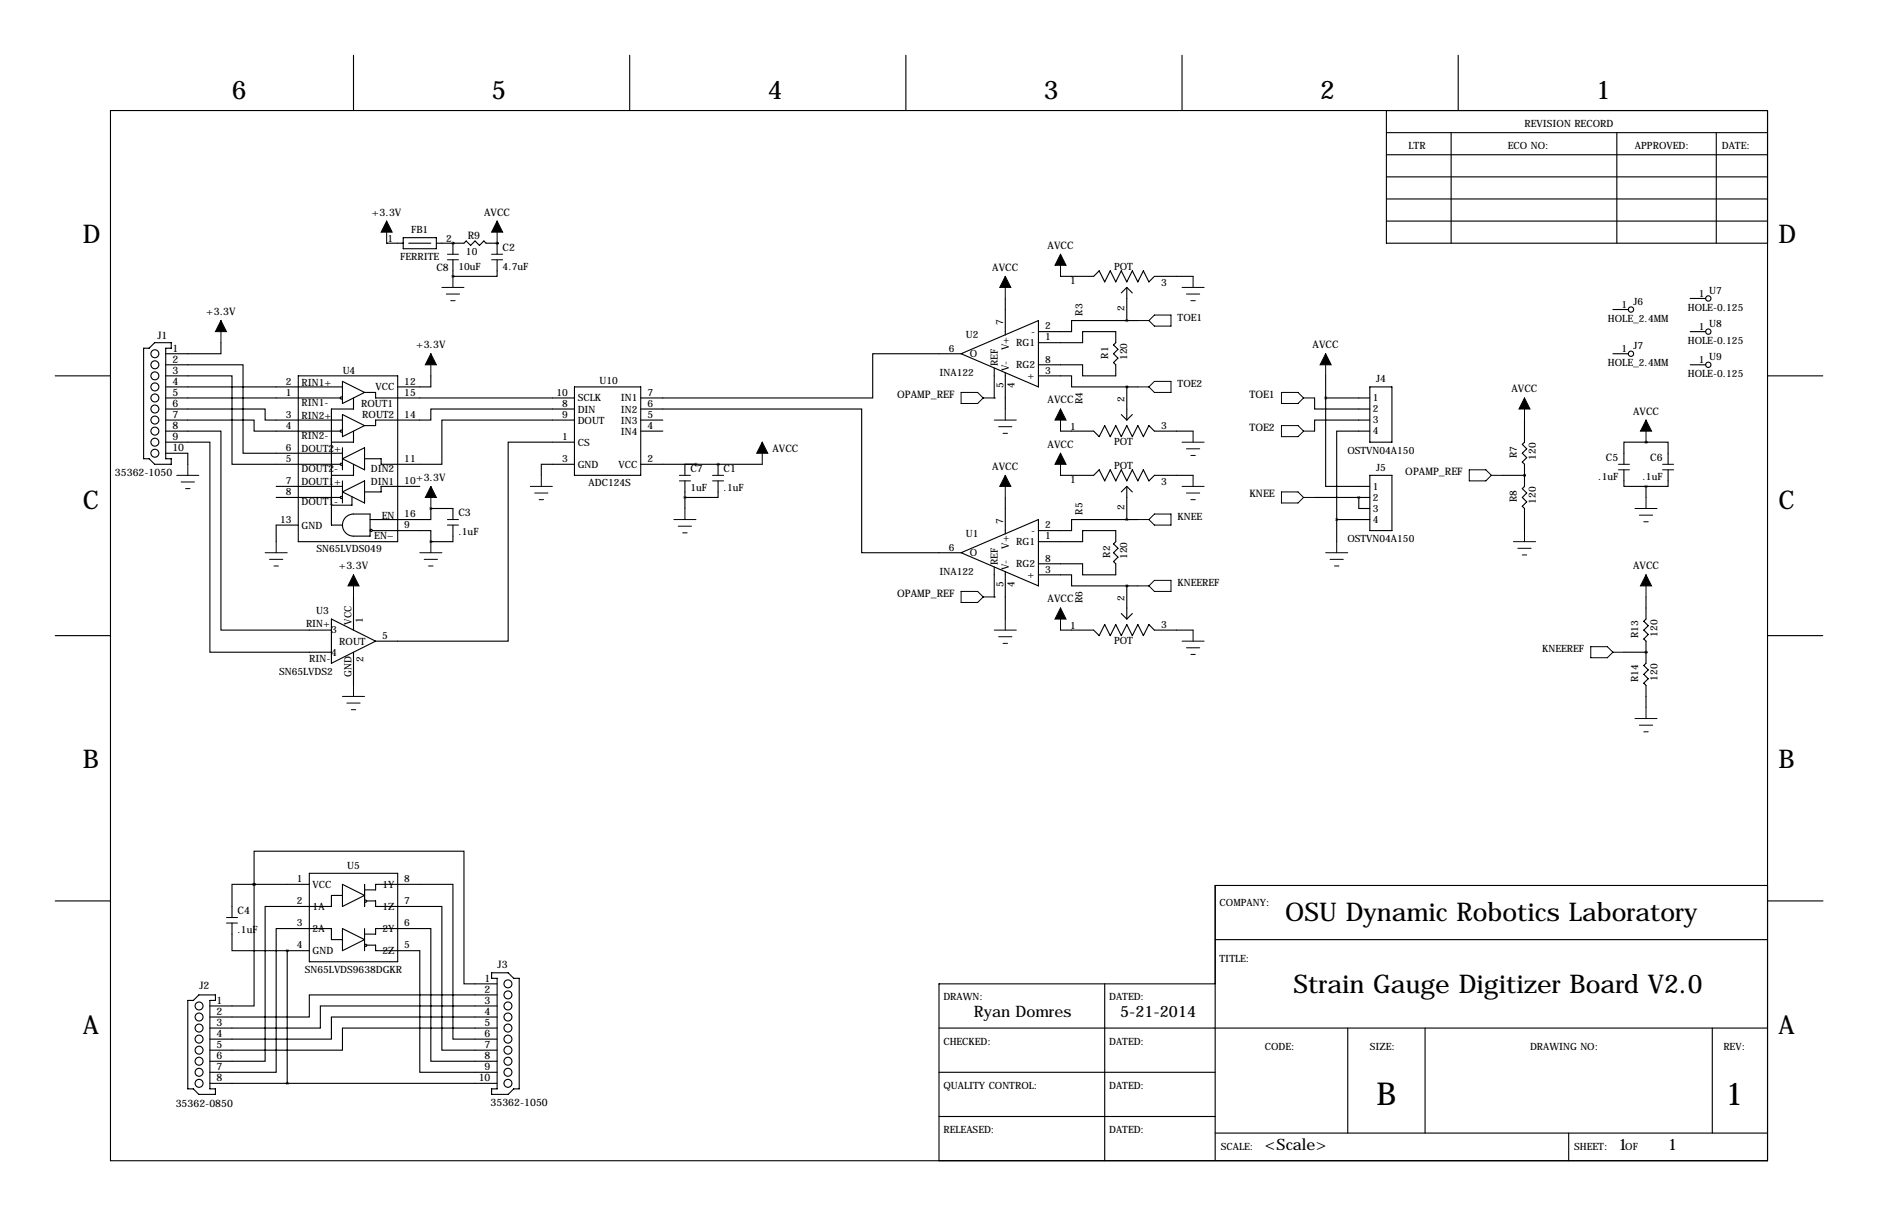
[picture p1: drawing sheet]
<svg xmlns="http://www.w3.org/2000/svg" width="432mm" height="279mm" viewBox="0 0 432 279" stroke-linecap="round" stroke-linejoin="round" font-family="sans-serif">
<g fill="none" stroke="#000" stroke-width=".25">
<path d="M81.3 12.7v12.7M144.8 12.7v12.7M208.3 12.7v12.7M271.8 12.7v12.7M335.3 12.7v12.7M25.4 25.4h381v241.3h-381zM318.8 30.5h87.6M318.8 35.6h87.6M318.8 25.4v30.5h87.6M333.7 30.5v25.4M371.8 30.5v25.4M394.6 30.5v25.4"/>
<path d="M88.9 55.9h.1M88.9 55.9h3.8M92.7 54.6h7.6v2.6h-7.6zM94 55.9h5.1M100.3 55.9h6.4l.5-.5 1 1 1-1 1 1 1.1-1 .5 .5h2.5M104.1 55.9h.1M104.1 55.9v2.5M104.1 59.7v3.8M114.3 55.9h.1M114.3 59.7v3.8h-10.2M114.3 55.9v2.5M318.8 45.7h87.6"/>
<path d="M318.8 50.8h87.6M318.8 40.6h87.6M50.8 78.7v2.6h-12.7M104.1 63.5h.1M231.1 68.6v8.4M238.8 78.7h10.1v-2.5h7.6v2.5l-.5 .5 1 1.1-1 1 1 1-1 1 .5 .5v2.6h-7.6v-2.6h-10.1M243.8 63.5h7.7l1.2-1.3 1.3 2.6 1.3-2.6 1.2 2.6 1.3-2.6 1.3 2.6 1.2-2.6 1.3 2.6 1.3-2.6 1.3 2.6 1.2-1.3h8.9M259.1 73.7h-12.7v2.5h-7.6M259.1 73.7h.1M259.1 66v7.7M259.1 66l1.2 1.3M259.1 66l-1.3 1.3"/>
<path d="M259.1 73.7h2.5M370.8 71.1h3.6M388.6 76.2h3.6M388.6 68.6h3.6M12.7 86.4h12.7M33 80h1.3l1.3-1.3h3.8v1.3h-1.3v25.4h1.3v1.3h-3.8l-1.3-1.3h-1.3zM38.1 83.8h17.8v20.3h22.8M38.1 86.4h15.2v20.3h24.9M38.1 94h22.9v2.5h17.7M38.1 96.5h20.3v2.6h19.8M38.1 99.1h12.7v45.7h25.4M38.1 88.9h40.6"/>
<path d="M38.1 91.4h40.1M68.6 86.4h22.8v38.1h-22.8zM78.7 87.6l5.1 2.6-5.1 2.5zM78.7 95.2l5.1 2.6-5.1 2.5zM81.3 91.4v2.6h-5.1v26.7h2.5M81.3 99.1v2.5h-5.1M83.8 90.2h2.6v1.2h45.7M99.1 86.4v2.5h-7.7M132.1 94h-33v2.5h-12.7v1.3h-2.6M132.1 96.5h-30.5v10.2h-14v-1.3h-3.8M132.1 88.9h15.2v20.3h-15.2zM147.3 94h50.8v33h22.9"/>
<path d="M147.3 96.5h5.1M147.3 99.1h5.1M221 81.3h-20.3v10.1h-53.4M221 81.3l17.8-7.6v15.2zM228.6 91.4h.1M228.6 84.6v6.8M231.1 85.6v8.4M238.8 86.4h7.6v2.5h12.7M243.8 99.1h7.7l1.2 1.2 1.3-2.5 1.3 2.5 1.2-2.5 1.3 2.5 1.3-2.5 1.2 2.5 1.3-2.5 1.3 2.5 1.3-2.5 1.2 1.3h8.9M257.8 95.2l1.3 1.3M259.1 88.9h.1M259.1 88.9h2.5"/>
<path d="M259.1 88.9v7.6M260.3 95.2l-1.2 1.3M302.3 91.4v2.6h12.7M304.8 91.4v20.4h10.2M304.8 91.4h10.2M304.8 86.4v5M315 99.1h-7.7v20.3M315 96.5h-12.7v2.6M315 88.9h5v12.7h-5zM350.5 96.5v5.1l-.5 .5 1 1-1 1 1 1.1-1 1 .5 .5v5.1l-.5 .5 1 1-1 1 1 1-1 1 .5 .5v5.1M370.8 81.3h3.6M388.6 83.8h3.6"/>
<path d="M406.4 86.4h12.7M38.1 101.6h10.2v48.3h27.9M38.1 104.1h5.1v2.6M63.5 111.8h15.2M63.5 114.3h14.7M78.7 102.9v5M78.7 110.5v5.1M78.7 105.4l5.1-2.5v5zM78.7 113l5.1-2.5v5.1zM79.7 118.7l1-.5 .6-.1h3.8v5.1h-3.8a2.54 2.54 0 0 1-2.4-1.7 2.54 2.54 0 0 1 .8-2.8zM80.9 114.1v2h-4.6M81.3 106.7v2.5h-5.1"/>
<path d="M96.5 111.8h-8.9v1.2h-3.8M99.1 116.8v2.6h-14M99.1 116.8h.1M99.1 116.8h5v2.6M132.1 101.6h-15.3v45.7h-30.4M132.1 106.7h-7.6v2.5M147.3 106.7h28M157.5 106.7v2.5M157.5 110.5v6.3M165.1 106.7h.1M165.1 110.5v3.8h-7.6M165.1 106.7v2.5"/>
<path d="M231.1 114.3v8.4M243.8 109.2h7.7l1.2-1.3 1.3 2.6 1.3-2.6 1.2 2.6 1.3-2.6 1.3 2.6 1.2-2.6 1.3 2.6 1.3-2.6 1.3 2.6 1.2-1.3h8.9M259.1 119.4h-12.7v2.5h-7.6M259.1 119.4h.1M259.1 119.4h2.5M259.1 111.8v7.6M259.1 111.8l1.2 1.2M259.1 111.8l-1.3 1.2M302.3 114.3h12.7M307.3 119.4h7.7M307.3 119.4v5.1M312.4 114.3h.1"/>
<path d="M312.4 114.3v2.5h2.6M315 109.2h5v12.7h-5zM345.4 109.2h5.1M350.5 109.2h.1M373.4 107.9v3.9h5.1M378.5 101.6h-5.1v5.1M378.5 101.6h.1M378.5 101.6h5v5.1M378.5 111.8v2.5M383.5 107.9v3.9h-5M68.6 120.7h-5.1v3.8M81.3 137.2v7.6"/>
<path d="M85.6 121.9h13.5v2.6M99.1 124.5h.1M104.1 120.7v3.8h-5M221 127l17.8-7.6v15.2zM228.6 137.2h.1M228.6 130.3v6.9M231.1 131.3v10.9M238.8 124.5h10.1v-2.6h7.6v2.6l-.5 .5 1 1-1 1 1 1-1 1 .5 .5v2.6h-7.6v-2.6h-10.1M238.8 132.1h7.6v2.5h12.7M259.1 134.6h.1M259.1 134.6v7.6M259.1 134.6h2.5"/>
<path d="M378.5 137.2v5l-.5 .5 1 1.1-1 1 1 1-1 1 .5 .5v5.1l-.5 .5 1 1-1 1 1 1.1-1 1 .5 .5v5.1M12.7 146h12.7M76.2 142.2l10.2 5.1-10.2 5.1zM81.3 149.9v7.6M243.8 144.8h7.7l1.2 1.2 1.3-2.5 1.3 2.5 1.2-2.5 1.3 2.5 1.3-2.5 1.2 2.5 1.3-2.5 1.3 2.5 1.3-2.5 1.2 1.3h8.9M257.8 141l1.3 1.2M260.3 141l-1.2 1.2M373.4 149.9h5.1M378.5 149.9h.1M406.4 146h12.7M12.7 207h12.7M53.3 212.1v6.3h12.7"/>
<path d="M58.4 203.2v27.9h-10.1M58.4 203.2h.1M58.4 203.2v-7.6h48.3v30.5h7.6M58.4 203.2h-5.1v7.6M58.4 203.2h12.7M66 218.4h.1M66 218.4h5.1M66 218.4v30.5M71.1 200.7h20.3v20.3h-20.3zM78.7 205.7h-2.5v2.6h-15.2v35.5h-12.7M78.7 215.9h-2.5v-2.5h-12.7v33h-15.2M78.7 203.2l5.1 2.5-5.1 2.6z"/>
<path d="M78.7 213.4l5.1 2.5-5.1 2.5zM83.8 214.6h2.6v-1.2h12.7v30.4h15.2M83.8 204.5h2.6v-1.3h17.7v35.6h10.2M83.8 203.2v5.1M83.8 213.4v5M84.3 217.2h2.1v1.2h10.1v28h17.8M84.3 207h2.1v1.3h15.2v33h12.7M279.4 215.9h127M406.4 203.5h-127v63.2M406.5 207h12.7M43.2 229.9h1.2l1.3-1.3h3.8v1.3h-1.2v20.3h1.2v1.3h-3.8l-1.3-1.3h-1.2zM113 223.5h3.8l1.3 1.3h1.3v25.4h-1.3l-1.3 1.3h-3.8v-1.3h1.3v-25.4h-1.3z"/>
<path d="M114.3 228.6h-43.2v5.1h-22.8M114.3 231.1h-40.6v5.1h-25.4M114.3 233.7h-38.1v5.1h-27.9M114.3 236.2h-35.6v5.1h-30.4M215.9 236.2h190.5M254 226.1v40.6M279.4 226.1h-63.5v40.6M309.9 236.2v24.1M327.7 236.2v24.1M393.7 236.2v24.1M48.3 248.9h66M215.9 246.4h63.5"/>
<path d="M215.9 256.5h63.5M279.4 260.3h127M360.7 260.3v6.4"/>
<circle cx="375" cy="71.1" r=".61"/>
<circle cx="392.8" cy="76.2" r=".61"/>
<circle cx="392.8" cy="68.6" r=".61"/>
<circle cx="35.6" cy="91.4" r=".91"/>
<circle cx="35.6" cy="81.3" r=".91"/>
<circle cx="35.6" cy="94" r=".91"/>
<circle cx="35.6" cy="96.5" r=".91"/>
<circle cx="35.6" cy="83.8" r=".91"/>
<circle cx="35.6" cy="86.4" r=".91"/>
<circle cx="35.6" cy="88.9" r=".91"/>
<circle cx="35.6" cy="99.1" r=".91"/>
<circle cx="78.5" cy="91.4" r=".25"/>
<circle cx="78.5" cy="99.1" r=".25"/>
<circle cx="375" cy="81.3" r=".61"/>
<circle cx="392.8" cy="83.8" r=".61"/>
<circle cx="35.6" cy="101.6" r=".91"/>
<circle cx="35.6" cy="104.1" r=".91"/>
<circle cx="78.5" cy="106.7" r=".25"/>
<circle cx="78.5" cy="114.3" r=".25"/>
<circle cx="85.3" cy="121.9" r=".25"/>
<circle cx="84.1" cy="217.2" r=".25"/>
<circle cx="84.1" cy="207.1" r=".25"/>
<circle cx="45.8" cy="231.1" r=".91"/>
<circle cx="45.8" cy="238.8" r=".91"/>
<circle cx="45.8" cy="233.7" r=".91"/>
<circle cx="45.8" cy="236.2" r=".91"/>
<circle cx="116.8" cy="226.1" r=".91"/>
<circle cx="116.8" cy="231.1" r=".91"/>
<circle cx="116.8" cy="238.8" r=".91"/>
<circle cx="116.8" cy="236.2" r=".91"/>
<circle cx="116.8" cy="233.7" r=".91"/>
<circle cx="116.8" cy="228.6" r=".91"/>
<circle cx="45.8" cy="241.3" r=".91"/>
<circle cx="45.8" cy="246.4" r=".91"/>
<circle cx="45.8" cy="248.9" r=".91"/>
<circle cx="45.8" cy="243.8" r=".91"/>
<circle cx="116.8" cy="241.3" r=".91"/>
<circle cx="116.8" cy="246.4" r=".91"/>
<circle cx="116.8" cy="248.9" r=".91"/>
<circle cx="116.8" cy="243.8" r=".91"/>
</g>
<g fill="none" stroke="#000" stroke-width=".23">
<path d="M88.9 50.8v5.1M102.9 58.4h2.5M102.9 59.7h2.5M113 58.4h2.6M113 59.7h2.6M114.3 50.8v5.1M243.8 58.4v5.1M50.8 73.7v5M101.6 66h5.1M102.6 67.6h3.1M103.6 69.1h1M104.1 63.5v2.5"/>
<path d="M231.1 63.5v5.1M261.6 73.7h2.6M264.2 73.7l1.2-1.3h3.8v2.5h-3.8zM271.8 66h5.1M272.8 67.6h3M273.8 69.1h1M274.3 63.5v2.5M99.1 81.3v5.1M221 90.2h3.8l1.3 1.2-1.3 1.3h-3.8zM226.1 91.4h2.5M228.6 96.5h5.1M229.6 98h3.1"/>
<path d="M230.6 99.6h1M231.1 94v2.5M243.8 94v5.1M261.6 88.9h2.6M264.2 88.9l1.2-1.3h3.8v2.6h-3.8zM274.3 99.1v2.5M294.6 90.2h3.8l1.3 1.2-1.3 1.3h-3.8zM294.6 97.8h3.8l1.3 1.3-1.3 1.2h-3.8zM299.7 91.4h2.6M299.7 99.1h2.6M304.8 81.3v5.1M350.5 91.4v5.1"/>
<path d="M378.5 96.5v5.1M40.6 109.2h5.1M41.7 110.7h3M42.7 112.3h1M43.2 106.7v2.5M99.1 111.8v5M102.9 119.4h2.5M121.9 111.8h5.1M122.9 113.3h3.1M124 114.8h1M124.5 109.2v2.6M154.9 119.4h5.1"/>
<path d="M156.2 109.2h2.5M156.2 110.5h2.5M157.5 116.8v2.6M163.8 109.2h2.6M163.8 110.5h2.6M175.3 101.6v5.1M231.1 109.2v5.1M243.8 104.1v5.1M261.6 119.4h2.6M264.2 119.4l1.2-1.3h3.8v2.6h-3.8zM271.8 111.8h5.1M271.8 101.6h5.1"/>
<path d="M272.8 113.3h3M272.8 103.1h3M273.8 114.8h1M273.8 104.6h1M274.3 109.2v2.6M294.6 113h3.8l1.3 1.3-1.3 1.3h-3.8zM299.7 114.3h2.6M337.8 107.9h3.8l1.3 1.3-1.3 1.3h-3.8zM342.9 109.2h2.5M372.1 106.7h2.5M372.1 107.9h2.5M375.9 116.8h5.1"/>
<path d="M376.9 118.4h3.1M378 119.9h1M378.5 114.3v2.5M382.3 106.7h2.5M382.3 107.9h2.5M61 127h5M62 128.5h3M63 130h1M63.5 124.5v2.5M81.3 132.1v5.1M96.5 127h5.1M97.5 128.5h3.1"/>
<path d="M98.6 130h1M99.1 124.5v2.5M102.9 120.7h2.5M156 120.9h3M157 122.4h1M221 135.9h3.8l1.3 1.3-1.3 1.2h-3.8zM226.1 137.2h2.5M243.8 139.7v5.1M261.6 134.6h2.6M264.2 134.6l1.2-1.3h3.8v2.6h-3.8zM304.8 127h5.1M305.8 128.5h3.1"/>
<path d="M306.8 130h1M307.3 124.5v2.5M348 124.5h5.1M349 126h3M350 127.5h1M350.5 121.9v2.6M378.5 132.1v5.1M81.3 157.5v2.5M228.6 144.8h5.1M229.6 146.3h3.1M230.6 147.8h1M231.1 142.2v2.6"/>
<path d="M271.8 147.3h5.1M272.8 148.8h3M273.8 150.4h1M274.3 144.8v2.5M365.8 148.6h3.8l1.2 1.3-1.2 1.2h-3.8zM370.8 149.9h2.6M78.7 160h5.1M79.8 161.5h3M80.8 163.1h1M375.9 165.1h5.1M376.9 166.6h3.1M378 168.1h1"/>
<path d="M378.5 162.6v2.5M52.1 210.8h2.5M52.1 212.1h2.5"/>
</g>
<g fill="#000" stroke="#000" stroke-width=".23">
<path d="M88.9 50.8l1.3 2.5h-2.6zM114.3 50.8l1.3 2.5h-2.6zM243.8 58.4l1.3 2.6h-2.5zM50.8 73.7l1.3 2.5h-2.6zM231.1 63.5l1.3 2.5h-2.5zM99.1 81.3l1.2 2.5h-2.5zM243.8 94l1.3 2.5h-2.5zM304.8 81.3l1.3 2.5h-2.6zM350.5 91.4l1.3 2.6h-2.6zM378.5 96.5l1.2 2.6h-2.5zM99.1 111.8l1.2 2.5h-2.5zM175.3 101.6l1.2 2.5h-2.5z"/>
<path d="M231.1 109.2l1.3 2.6h-2.5zM243.8 104.1l1.3 2.6h-2.5zM81.3 132.1l1.2 2.5h-2.5zM243.8 139.7l1.3 2.5h-2.5zM378.5 132.1l1.2 2.5h-2.5z"/>
</g>
<path d="M99 124.5a.05 .05 0 0 0 .1 0 .05 .05 0 0 0-.1 0zM99 116.8a.05 .05 0 0 0 .1 0 .05 .05 0 0 0-.1 0zM378.4 101.6a.05 .05 0 0 0 .1 0 .05 .05 0 0 0-.1 0zM378.4 111.8a.05 .05 0 0 0 .1 0 .05 .05 0 0 0-.1 0zM104.1 55.9a.05 .05 0 0 0 .1 0 .05 .05 0 0 0-.1 0zM104.1 63.5a.05 .05 0 0 0 .1 0 .05 .05 0 0 0-.1 0zM307.3 119.4a.05 .05 0 0 0 .1 0 .05 .05 0 0 0-.1 0zM66 248.9a.05 .05 0 0 0 .1 0 .05 .05 0 0 0-.1 0zM66 218.4a.05 .05 0 0 0 .1 0 .05 .05 0 0 0-.1 0zM378.4 149.9a.05 .05 0 0 0 .1 0 .05 .05 0 0 0-.1 0z" fill="#000" stroke="#000" stroke-width=".63"/>
<g font-size="7.3">
<text x="316.5" y="254">B</text>
<text x="396.7" y="254">1</text>
</g>
<g font-size="5.9">
<text x="53.3" y="22.9">6</text>
<text x="113" y="22.9">5</text>
<text x="176.5" y="22.9">4</text>
<text x="240" y="22.9">3</text>
<text x="303.5" y="22.9">2</text>
<text x="367" y="22.9">1</text>
<text x="19" y="55.9">D</text>
<text x="408.9" y="55.9">D</text>
<text x="19" y="116.8">C</text>
<text x="408.9" y="116.8">C</text>
<text x="19" y="176.5">B</text>
<text x="408.9" y="176.5">B</text>
<text x="295.5" y="211.6">OSU Dynamic Robotics Laboratory</text>
<text x="297.4" y="228.1">Strain Gauge Digitizer Board V2.0</text>
<text x="19" y="237.5">A</text>
<text x="408.9" y="237.5">A</text>
</g>
<g font-size="3.6">
<text x="223.9" y="233.7">Ryan Domres</text>
<text x="257.6" y="233.7">5-21-2014</text>
<text x="290.8" y="264.2">&lt;Scale&gt;</text>
<text x="372.1" y="264.2">1</text>
<text x="383.5" y="264.2">1</text>
</g>
<g font-size="2.4">
<text x="85.5" y="49.5">+3.3V</text>
<text x="111.3" y="49.5">AVCC</text>
<text x="107.5" y="54.9">R9</text>
<text x="115.6" y="57.7">C2</text>
<text x="240.9" y="57.2">AVCC</text>
<text x="100.3" y="62.2">C8</text>
<text x="228.2" y="62.2">AVCC</text>
<text x="36.2" y="78">J1</text>
<text x="47.4" y="72.4">+3.3V</text>
<text x="39.6" y="80.8">1</text>
<text x="39.6" y="83.3">2</text>
<text x="95.7" y="80">+3.3V</text>
<text x="301.8" y="80">AVCC</text>
<text x="39.6" y="85.9">3</text>
<text x="39.6" y="88.4">4</text>
<text x="39.6" y="90.9">5</text>
<text x="39.6" y="93.5">6</text>
<text x="206.3" y="91.4">OPAMP_REF</text>
<text x="240.9" y="92.7">AVCC</text>
<text x="287.3" y="91.4">TOE1</text>
<text x="347.5" y="90.2">AVCC</text>
<text x="375.5" y="95.2">AVCC</text>
<text x="39.6" y="96">7</text>
<text x="39.6" y="98.6">8</text>
<text x="39.6" y="101.1">9</text>
<text x="287.3" y="99.1">TOE2</text>
<text x="39.6" y="103.6">10</text>
<text x="177.6" y="103.9">AVCC</text>
<text x="228.2" y="107.9">AVCC</text>
<text x="240.9" y="102.9">AVCC</text>
<text x="369.3" y="105.9">C5</text>
<text x="379.4" y="105.9">C6</text>
<text x="26.4" y="109.4">35362-1050</text>
<text x="95.7" y="110.5">+3.3V</text>
<text x="158.7" y="108.5">C7</text>
<text x="166.4" y="108.5">C1</text>
<text x="323.1" y="109.2">OPAMP_REF</text>
<text x="105.4" y="118.6">C3</text>
<text x="287.3" y="114.3">KNEE</text>
<text x="77.9" y="130.8">+3.3V</text>
<text x="375.5" y="130.8">AVCC</text>
<text x="206.3" y="137.2">OPAMP_REF</text>
<text x="240.9" y="138.4">AVCC</text>
<text x="54.6" y="210.1">C4</text>
<text x="45.8" y="227.3">J2</text>
<text x="111.4" y="225.6">1</text>
<text x="114.4" y="222.5">J3</text>
<text x="49.8" y="233.2">2</text>
<text x="49.8" y="230.6">1</text>
<text x="111.4" y="228.1">2</text>
<text x="111.4" y="230.6">3</text>
<text x="111.4" y="233.2">4</text>
<text x="49.8" y="235.7">3</text>
<text x="49.8" y="238.3">4</text>
<text x="111.4" y="235.7">5</text>
<text x="111.4" y="238.3">6</text>
<text x="49.8" y="240.8">5</text>
<text x="49.8" y="243.3">6</text>
<text x="49.8" y="245.9">7</text>
<text x="111.4" y="240.8">7</text>
<text x="111.4" y="243.3">8</text>
<text x="111.4" y="245.9">9</text>
<text x="49.8" y="248.4">8</text>
<text x="110.1" y="248.4">10</text>
<text x="40.4" y="254.4">35362-0850</text>
<text x="112.8" y="254.1">35362-1050</text>
</g>
<g font-size="2.3">
<text x="350.5" y="29.2">REVISION RECORD</text>
<text x="323.8" y="34.3">LTR</text>
<text x="346.7" y="34.3">ECO NO:</text>
<text x="375.9" y="34.3">APPROVED:</text>
<text x="395.9" y="34.3">DATE:</text>
<text x="94.5" y="53.6">FB1</text>
<text x="89.1" y="55.6">1</text>
<text x="92" y="59.8">FERRITE</text>
<text x="102.6" y="55.6">2</text>
<text x="107.1" y="58.5">10</text>
<text x="105.4" y="62.1">10uF</text>
<text x="115.6" y="62.1">4.7uF</text>
<text x="246.1" y="65.4">1</text>
<text x="256.1" y="62">POT</text>
<text x="267" y="65.6">3</text>
<text x="258.6" y="71.4" transform="rotate(-90 258.6 71.4)">2</text>
<text x="372.8" y="70.8">1</text>
<text x="375.6" y="70.1">J6</text>
<text x="388.1" y="71.5">HOLE-0.125</text>
<text x="390.6" y="68.2">1</text>
<text x="393" y="67.6">U7</text>
<text x="222.1" y="77.7">U2</text>
<text x="230.6" y="74.7" transform="rotate(-90 230.6 74.7)">7</text>
<text x="237.1" y="77">-</text>
<text x="240.3" y="75.7">2</text>
<text x="248.9" y="72.5" transform="rotate(-90 248.9 72.5)">R3</text>
<text x="270.8" y="73.7">TOE1</text>
<text x="369.7" y="74">HOLE_2.4MM</text>
<text x="390.6" y="75.8">1</text>
<text x="393" y="75.2">U8</text>
<text x="218.1" y="80.8">6</text>
<text x="223" y="82.1">O</text>
<text x="231.9" y="80.4" transform="rotate(-90 231.9 80.4)">V+</text>
<text x="233.6" y="79.5">RG1</text>
<text x="240.3" y="78.2">1</text>
<text x="240.3" y="83.3">8</text>
<text x="254.8" y="82.4" transform="rotate(-90 254.8 82.4)">R1</text>
<text x="259.2" y="82.7" transform="rotate(-90 259.2 82.7)">120</text>
<text x="372.8" y="80.9">1</text>
<text x="375.6" y="80.3">J7</text>
<text x="388.1" y="79.1">HOLE-0.125</text>
<text x="390.6" y="83.5">1</text>
<text x="393" y="82.8">U9</text>
<text x="65.7" y="88.4">2</text>
<text x="69.3" y="88.7">RIN1+</text>
<text x="78.8" y="85.9">U4</text>
<text x="86.3" y="89.7">VCC</text>
<text x="93" y="88.4">12</text>
<text x="137.8" y="88.1">U10</text>
<text x="216" y="86.4">INA122</text>
<text x="229.4" y="84.1" transform="rotate(-90 229.4 84.1)">REF</text>
<text x="230.7" y="89.2" transform="rotate(-90 230.7 89.2)">5</text>
<text x="231.9" y="85.3" transform="rotate(-90 231.9 85.3)">V-</text>
<text x="233.3" y="89.2" transform="rotate(-90 233.3 89.2)">4</text>
<text x="233.6" y="84.6">RG2</text>
<text x="236.3" y="87.2">+</text>
<text x="240.3" y="85.9">3</text>
<text x="270.8" y="88.9">TOE2</text>
<text x="316.4" y="87.9">J4</text>
<text x="369.7" y="84.2">HOLE_2.4MM</text>
<text x="388.1" y="86.7">HOLE-0.125</text>
<text x="65.7" y="90.9">1</text>
<text x="69.3" y="93.3">RIN1-</text>
<text x="83" y="93.5">ROUT1</text>
<text x="93" y="90.9">15</text>
<text x="127.9" y="90.9">10</text>
<text x="129.2" y="93.5">8</text>
<text x="132.8" y="94.8">DIN</text>
<text x="132.8" y="92.2">SCLK</text>
<text x="142.7" y="92.2">IN1</text>
<text x="142.7" y="94.8">IN2</text>
<text x="148.8" y="90.9">7</text>
<text x="148.8" y="93.5">6</text>
<text x="248.9" y="92.8" transform="rotate(-90 248.9 92.8)">R4</text>
<text x="258.6" y="92.5" transform="rotate(-90 258.6 92.5)">2</text>
<text x="315.7" y="92.2">1</text>
<text x="315.7" y="94.7">2</text>
<text x="65.7" y="96">3</text>
<text x="65.7" y="98.6">4</text>
<text x="69.3" y="96.3">RIN2+</text>
<text x="69.3" y="100.9">RIN2-</text>
<text x="83.3" y="96.1">ROUT2</text>
<text x="93" y="96">14</text>
<text x="129.2" y="96">9</text>
<text x="129.2" y="101.1">1</text>
<text x="132.8" y="97.3">DOUT</text>
<text x="142.7" y="97.3">IN3</text>
<text x="142.7" y="99.9">IN4</text>
<text x="148.8" y="96">5</text>
<text x="148.8" y="98.6">4</text>
<text x="246.1" y="98.8">1</text>
<text x="267" y="98.6">3</text>
<text x="315.7" y="97.3">3</text>
<text x="315.7" y="99.8">4</text>
<text x="65.7" y="106.2">5</text>
<text x="65.7" y="103.6">6</text>
<text x="69.3" y="103.9">DOUT2+</text>
<text x="93" y="106.2">11</text>
<text x="129.2" y="106.2">3</text>
<text x="132.8" y="102.4">CS</text>
<text x="132.8" y="107.5">GND</text>
<text x="142.2" y="107.5">VCC</text>
<text x="148.8" y="106.2">2</text>
<text x="256.1" y="102.2">POT</text>
<text x="256.1" y="107.7">POT</text>
<text x="309.8" y="104.2">OSTVN04A150</text>
<text x="348.7" y="105.3" transform="rotate(-90 348.7 105.3)">R7</text>
<text x="353.1" y="105.6" transform="rotate(-90 353.1 105.6)">120</text>
<text x="65.7" y="111.3">7</text>
<text x="65.7" y="113.8">8</text>
<text x="69.3" y="108.5">DOUT2-</text>
<text x="69.3" y="111.5">DOUT1+</text>
<text x="85.3" y="111.5">DIN1</text>
<text x="85.3" y="108.5">DIN2</text>
<text x="93" y="111.3">10</text>
<text x="135.3" y="111.6">ADC124S</text>
<text x="158.7" y="112.9">1uF</text>
<text x="166.4" y="112.9">.1uF</text>
<text x="246.1" y="111.1">1</text>
<text x="267" y="111.3">3</text>
<text x="315.7" y="112.5">1</text>
<text x="316.4" y="108.2">J5</text>
<text x="367.5" y="110.3">.1uF</text>
<text x="377.7" y="110.3">.1uF</text>
<text x="69.3" y="116.1">DOUT1-</text>
<text x="87.8" y="119.2">EN</text>
<text x="93" y="118.9">16</text>
<text x="248.9" y="118.2" transform="rotate(-90 248.9 118.2)">R5</text>
<text x="258.6" y="117.1" transform="rotate(-90 258.6 117.1)">2</text>
<text x="270.8" y="119.4">KNEE</text>
<text x="315.7" y="115.1">2</text>
<text x="315.7" y="117.6">3</text>
<text x="348.7" y="115.4" transform="rotate(-90 348.7 115.4)">R8</text>
<text x="353.1" y="115.8" transform="rotate(-90 353.1 115.8)">120</text>
<text x="64.4" y="120.1">13</text>
<text x="69.3" y="121.5">GND</text>
<text x="86.1" y="123.7">EN~</text>
<text x="93" y="121.4">9</text>
<text x="105.4" y="123">.1uF</text>
<text x="222.1" y="123.4">U1</text>
<text x="230.6" y="120.4" transform="rotate(-90 230.6 120.4)">7</text>
<text x="233.6" y="125.3">RG1</text>
<text x="237.1" y="122.7">-</text>
<text x="240.3" y="124">1</text>
<text x="240.3" y="121.4">2</text>
<text x="309.8" y="124.5">OSTVN04A150</text>
<text x="315.7" y="120.1">4</text>
<text x="72.8" y="126.8">SN65LVDS049</text>
<text x="218.1" y="126.5">6</text>
<text x="223" y="127.8">O</text>
<text x="229.4" y="129.8" transform="rotate(-90 229.4 129.8)">REF</text>
<text x="231.9" y="131.1" transform="rotate(-90 231.9 131.1)">V-</text>
<text x="231.9" y="126.1" transform="rotate(-90 231.9 126.1)">V+</text>
<text x="233.6" y="130.3">RG2</text>
<text x="240.3" y="131.6">3</text>
<text x="240.3" y="129">8</text>
<text x="255.3" y="128.1" transform="rotate(-90 255.3 128.1)">R2</text>
<text x="259.2" y="128.5" transform="rotate(-90 259.2 128.5)">120</text>
<text x="216" y="132.2">INA122</text>
<text x="230.7" y="134.9" transform="rotate(-90 230.7 134.9)">5</text>
<text x="233.3" y="134.9" transform="rotate(-90 233.3 134.9)">4</text>
<text x="236.3" y="132.9">+</text>
<text x="270.8" y="134.6">KNEEREF</text>
<text x="72.7" y="141">U3</text>
<text x="80.8" y="143.5" transform="rotate(-90 80.8 143.5)">VCC</text>
<text x="83.4" y="143.3" transform="rotate(-90 83.4 143.3)">1</text>
<text x="248.9" y="138.5" transform="rotate(-90 248.9 138.5)">R6</text>
<text x="258.6" y="138.2" transform="rotate(-90 258.6 138.2)">2</text>
<text x="70.4" y="144.1">RIN+</text>
<text x="76.2" y="145.5">3</text>
<text x="78" y="148.1">ROUT</text>
<text x="87.9" y="146.8">5</text>
<text x="246.1" y="144.5">1</text>
<text x="256.1" y="147.9">POT</text>
<text x="267" y="144.3">3</text>
<text x="354.6" y="149.9">KNEEREF</text>
<text x="376.7" y="146.6" transform="rotate(-90 376.7 146.6)">R13</text>
<text x="381.1" y="146.2" transform="rotate(-90 381.1 146.2)">120</text>
<text x="64.2" y="155">SN65LVDS2</text>
<text x="71.1" y="152.2">RIN-</text>
<text x="76.2" y="150.6">4</text>
<text x="80.8" y="155.4" transform="rotate(-90 80.8 155.4)">GND</text>
<text x="83.6" y="152.2" transform="rotate(-90 83.6 152.2)">2</text>
<text x="376.7" y="156.7" transform="rotate(-90 376.7 156.7)">R14</text>
<text x="381.1" y="156.4" transform="rotate(-90 381.1 156.4)">120</text>
<text x="68.3" y="202.7">1</text>
<text x="79.8" y="199.6">U5</text>
<text x="93" y="202.7">8</text>
<text x="68.3" y="207.8">2</text>
<text x="71.9" y="204">VCC</text>
<text x="71.9" y="209.1">1A</text>
<text x="87.9" y="204">1Y</text>
<text x="87.9" y="209.1">1Z</text>
<text x="93" y="207.8">7</text>
<text x="280.4" y="208.3">COMPANY:</text>
<text x="54.6" y="214.5">.1uF</text>
<text x="68.3" y="212.9">3</text>
<text x="71.9" y="214.2">2A</text>
<text x="87.9" y="214.2">2Y</text>
<text x="93" y="212.9">6</text>
<text x="68.3" y="217.9">4</text>
<text x="71.9" y="219.2">GND</text>
<text x="87.9" y="219.2">2Z</text>
<text x="93" y="217.9">5</text>
<text x="280.4" y="221">TITLE:</text>
<text x="70.1" y="223.6">SN65LVDS9638DGKR</text>
<text x="216.9" y="229.9">DRAWN:</text>
<text x="255" y="229.9">DATED:</text>
<text x="216.9" y="240">CHECKED:</text>
<text x="255" y="240">DATED:</text>
<text x="290.8" y="241.3">CODE:</text>
<text x="315" y="241.3">SIZE:</text>
<text x="351.8" y="241.3">DRAWING NO:</text>
<text x="396.2" y="241.3">REV:</text>
<text x="216.9" y="250.2">QUALITY CONTROL:</text>
<text x="255" y="250.2">DATED:</text>
<text x="216.9" y="260.3">RELEASED:</text>
<text x="255" y="260.3">DATED:</text>
<text x="280.7" y="264.2">SCALE:</text>
<text x="361.9" y="264.2">SHEET:</text>
<text x="373.7" y="264.2">OF</text>
</g>
</svg>
